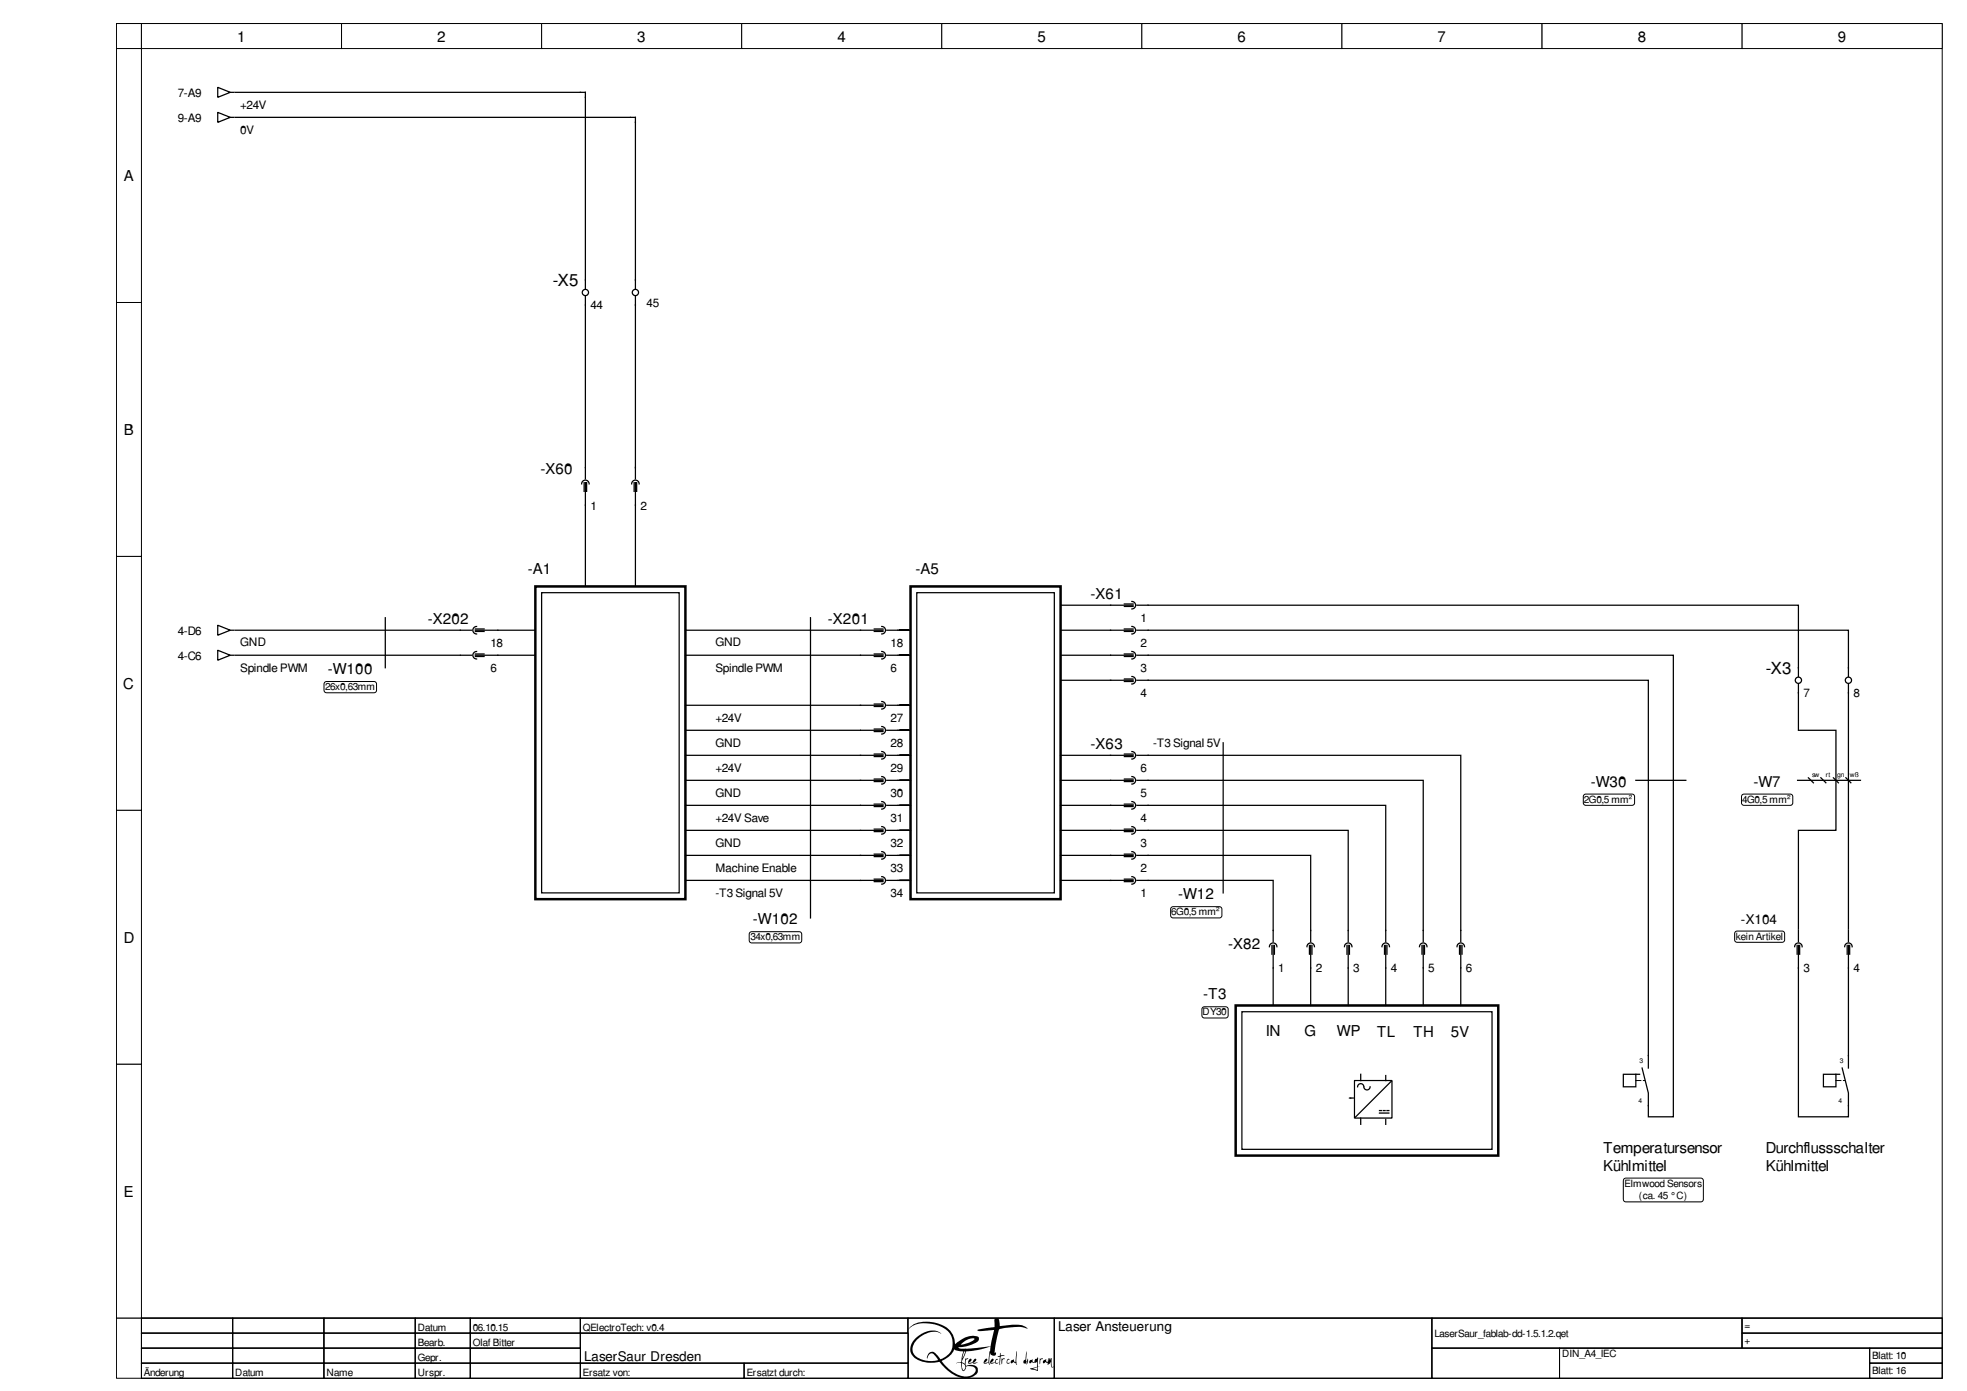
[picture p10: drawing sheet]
<svg xmlns="http://www.w3.org/2000/svg" width="420mm" height="297mm" viewBox="0 0 420 297" stroke-linecap="round" stroke-linejoin="round" font-family="sans-serif">
<path d="M24.9 5h390v276.5h-390z" fill="none" stroke="#000" stroke-width=".21"/>
<g fill="#fff" stroke="#000" stroke-width=".21">
<path d="M24.9 5h5.3v5.4h-5.3z"/>
<path d="M30.2 5h42.8v5.4h-42.8z"/>
<path d="M73 5h42.7v5.4h-42.7z"/>
<path d="M115.7 5h42.7v5.4h-42.7z"/>
<path d="M158.4 5h42.8v5.4h-42.8z"/>
<path d="M201.2 5h42.7v5.4h-42.7z"/>
<path d="M243.9 5h42.7v5.4h-42.7z"/>
<path d="M286.6 5h42.8v5.4h-42.8z"/>
<path d="M329.4 5h42.7v5.4h-42.7z"/>
<path d="M372.1 5h42.8v5.4h-42.8z"/>
<path d="M24.9 10.4h5.3v54.2h-5.3z"/>
<path d="M24.9 64.6h5.3v54.2h-5.3z"/>
<path d="M24.9 118.8h5.3v54.2h-5.3z"/>
<path d="M24.9 173h5.3v54.3h-5.3z"/>
<path d="M24.9 227.3h5.3v54.2h-5.3z"/>
<path d="M24.9 281.5h390v12.8h-390z"/>
<path d="M30.2 281.5h19.5v3.2h-19.5z"/>
</g>
<path d="M30.2 281.5h19.5v3.2h-19.5z" fill="none" stroke="#000" stroke-width=".21"/>
<path d="M49.7 281.5h19.5v3.2h-19.5z" fill="#fff" stroke="#000" stroke-width=".21"/>
<path d="M49.7 281.5h19.5v3.2h-19.5z" fill="none" stroke="#000" stroke-width=".21"/>
<path d="M69.2 281.5h19.5v3.2h-19.5z" fill="#fff" stroke="#000" stroke-width=".21"/>
<path d="M69.2 281.5h19.5v3.2h-19.5z" fill="none" stroke="#000" stroke-width=".21"/>
<path d="M88.7 281.5h11.8v3.2h-11.8z" fill="#fff" stroke="#000" stroke-width=".21"/>
<path d="M88.7 281.5h11.8v3.2h-11.8z" fill="none" stroke="#000" stroke-width=".21"/>
<path d="M100.5 281.5h23.5v3.2h-23.5z" fill="#fff" stroke="#000" stroke-width=".21"/>
<path d="M100.5 281.5h23.5v3.2h-23.5z" fill="none" stroke="#000" stroke-width=".21"/>
<path d="M124 281.5h70v3.2h-70z" fill="#fff" stroke="#000" stroke-width=".21"/>
<path d="M124 281.5h70v3.2h-70z" fill="none" stroke="#000" stroke-width=".21"/>
<path d="M194 281.5h31.2v12.8h-31.2z" fill="#fff" stroke="#000" stroke-width=".21"/>
<g fill="#000">
<path d="M207 290.3l.4-.2a.61 .61 0 0 1-.5 .9 .87 .87 0 0 0 1.2-.7l.4-.1a.76 .76 0 0 1-.6 .8l.9-.1-.7 .3-.4-.2-.8 .2-.1-.3zM211.8 290.3l.4-.1a.73 .73 0 0 1-.6 .8l.9-.1 .1-.4a.38 .38 0 0 1 .5-.3v.2h-.2l-.2 .2v.4h.6a.57 .57 0 0 1-.9 0l-.1 .1a.53 .53 0 0 1-.8-.1zM213.6 288.9l.2 .5 .5-.1 .3 .3h-.7a1.89 1.89 0 0 0-.3 1.7l-.1 .2 .1-1.8h-.5l.5-.2zM214 290l.1 .2 .3-.1 .2 .1a.69 .69 0 0 0-.5 1l-.1 .1zM215.2 290.3l.2-.1 .2 .1a.42 .42 0 0 0-.4 .3 .42 .42 0 0 0 .1 .4l.5-.1a.44 .44 0 0 1-.6 .3 .44 .44 0 0 1-.1-.7zM217.2 288.6l-.1 1.9 .1 .9-.7-.6-.4 .3-.2-.2v-.3l.6-.4 .1 .4 .3 .3zM219.3 288.6l-.1 2.1 .4-.6v.9l-.1 .2-.1-.6-.1 .8-.4-.3a.41 .41 0 0 1-.3-.4 .41 .41 0 0 1 .4-.4zM222.2 290v.2l.3-.1 .3 .1-.5 .2-.2 .9zM223 290.4l.4-.2 .1 .5 .3 .2 .1-.8 .1 .7 .2-.8 .1 .5 .3-.5 .1 1.7 .1 .2 .3-.1-.5 .2-.2-1.2-.2 .4-.1-.1-.2 .3-.1-.3-.5-.3-.5 .3v-.5z"/>
<path d="M207 290.3l-.2 .8 .3 .1 .6-.2a.83 .83 0 0 0 1.2-.1l-.8 .1-.1-.1a.53 .53 0 0 0 .4-.8l-.3 .2a.88 .88 0 0 1-1.2 .7l.6-.6-.1-.3zM207 290.3l.2-.1h.3l-.1 .4-.5 .3 .2 .1 .6-.1 .5-.7h.3a.62 .62 0 0 1-.5 .7l.1 .1 .7-.1-.7 .3-.3-.2-.9 .2-.1-.3z"/>
<path d="M211.8 290.3l-.3 .7a.87 .87 0 0 0 1 0l.4 .2 .4-.2h-.6v-.4l.2-.2h.3l-.1-.2a.46 .46 0 0 0-.6 .5v.2l-.9 .1a.66 .66 0 0 0 .5-.9zM211.9 290.2h.3a.76 .76 0 0 1-.6 .8h.2a.65 .65 0 0 0 .9-.6l.3-.2 .2 .1-.3 .1-.2 .6h.6a.49 .49 0 0 1-.8 0l-.2 .1a.53 .53 0 0 1-.8-.1z"/>
<path d="M194.5 283.3l-.5 .7 .8-.8 1.4-.5 1.4-.1 1.4 .1a6.3 6.3 0 0 1 3.7 1.8l.3 .4a3.5 3.5 0 0 1-1.2 4.9l-.9 .5-1.1-1.3a1.08 1.08 0 0 0-1.3-.1 1.08 1.08 0 0 0-.4 1.2 .92 .92 0 0 1 .7-1 .92 .92 0 0 1 1.1 .6l.5 .7a5.1 5.1 0 0 1-5.2-1.2l-.3-.9 .2-1a4.1 4.1 0 0 1 1.9-2.1l1.1-.5 1-.3h.9l1.1 .4-1.2-.6a4.9 4.9 0 0 0-4 1.3 2.72 2.72 0 0 0-.2 4.7 6 6 0 0 0 3.1 .8l1.9-.2 1.6 1.8a5 5 0 0 0 5.2 1.5l.8-.4 .5-.5a1.19 1.19 0 0 0-.1-1.3 1.19 1.19 0 0 0-1.3-.4l-1 .2-.1-1.1 .2-.3 .3-.1-.1-.2-.4 .2-.1-.1-.1 1.1-.6-.3 .9-2.3 2.8-.4 2.4-.7-.5 3.4-.8 .1 .5-.4 .1-.3-.1-.2-.5 .3-.2 .5v.2l.4 .1 .6-.2 .3 .4h.1l-.2-.7 .2-1.8 .2 .4 .6 .2a.4 .4 0 0 0 .5-.4l-.1-.3-.2 .1v-.7l.9-4.3 1.3-.3 2.9-.3 1.9 .4a1.04 1.04 0 0 0-1-.6l-2.2-.2-2.7 .3-.3-1.6a.53 .53 0 0 0-.7 0 .53 .53 0 0 0-.2 .6v1.2l-3.7 .6 .7 .3 2.9-.3-.7 3.5-5.6 .5a1.33 1.33 0 0 1-1.3-.3l1.4-.1 2.1-.7 .8-.6 .1-.7-.8-.3-1.7 .1-1.5 .8-1.1 .9-.2-1.2a5.5 5.5 0 0 0-5.3-3.6h-1.3l-1.3 .2zM194.5 283.3a6.6 6.6 0 0 1 6.2-.5l1.1 .5a4.5 4.5 0 0 1 2.2 3.8l.2-.2a4.8 4.8 0 0 1 4.7-1.4l.2 .1a1.01 1.01 0 0 1-.9 1.2 7.9 7.9 0 0 1-3.2 .9h-.3l.5 .3h1.4l5-.5 .7-3.5-2.9 .3-.7-.3 3.8-.6-.1-1.6 .2-.3h.5l.3 .2 .2 1.5 2.7-.3a4 4 0 0 1 3.1 .7l.1 .1-1.4-.3h-.8l-3.7 .4a4.9 4.9 0 0 0-.8 2.6l-.3 2.3v.3l.2-.2v.3l-.2 .4a.66 .66 0 0 1-1-.6l-.1 .5a2.81 2.81 0 0 0 .1 2h-.2l-.2-.4-.6 .2-.4-.1v-.2l.2-.5 .5-.3 .1 .2-.1 .3-.5 .4 .8-.1 .5-3.4-2.4 .7-2.8 .4-.9 2.2 .6 .4 .1-1.1 .1 .1 .5-.1v.1l-.5 .3-.1 .8 .2 .4a2.39 2.39 0 0 1 1.9-.1l.5 .5 .1 .5-.1 .6-.5 .5-1.3 .5h-1.9a10.2 10.2 0 0 1-4.4-3.4l-.4 .1a6.8 6.8 0 0 1-3.9-.3l-1-.6-.5-.6-.4-.6-.1-.8a5 5 0 0 1 4-3.8h1.5l1.2 .6a3.3 3.3 0 0 0-3.8 .2 3.6 3.6 0 0 0-2.3 3.8 3.3 3.3 0 0 0 2.3 1.7l1.7 .2 1.4-.3-.8-1-.5-.4-.7 .3-.3 .8-.1-.1a1.2 1.2 0 0 1 1.3-1.3l.8 .6 .8 .9h.2l1-.6 .8-.7 .5-.9 .1-.9a4 4 0 0 0-3.4-4.2l-1.1-.2a5.2 5.2 0 0 0-5 1.2zM205.3 287.1l1.4-1.1 1-.2 .5 .1a4.8 4.8 0 0 1-2.9 1.2zM205.3 287.1h.4l1.3-.4 1.2-.8-.5-.1-1 .2zM201.1 290.6a5.3 5.3 0 0 0 2.7-2.3v-.1a2.42 2.42 0 0 0 1.8 .4h.2l-.5 2.3h-.8l-.3 .3 .6-.2h.5a1.65 1.65 0 0 0 .5 1.8l.3-.3 .2-.4a.98 .98 0 0 1 1.4-.3 .9 .9 0 0 1 .7 .8 .9 .9 0 0 1-.6 .9l-.4 .3a5.4 5.4 0 0 1-5.5-2.2zM201.1 290.6a8.4 8.4 0 0 0 3.8 3.1 2.57 2.57 0 0 0 3.5-1 1.39 1.39 0 0 0-1.9-.9l-.4 .7-.4 .3-.3-.5-.1-1.3h-.5l-.6 .2a1.05 1.05 0 0 1 1.1-.3l.5-2.3-1.2-.1-.8-.3a4 4 0 0 1-2.4 2.3zM206 288.6h.2l-.1 .2-.5 1.3zM206 288.6l-.4 1.5 .5-1.3 .1-.2zM205.5 291.1l.6 .4 .1 .5a.39 .39 0 0 1-.1 .4 .39 .39 0 0 1-.5 .1zM205.5 291.1a1.36 1.36 0 0 0 .4 1.5l.3-.7a.84 .84 0 0 0-.7-.8z"/>
<path d="M194.5 283.3l-.5 .6 .1-.1a5.9 5.9 0 0 1 5.6-1 4.2 4.2 0 0 1 3.8 4.3 3.4 3.4 0 0 1-2.7 3.1l-1-1.2a1.06 1.06 0 0 0-1.3-.1 1.06 1.06 0 0 0-.4 1.2 .92 .92 0 0 1 .7-1 .92 .92 0 0 1 1.1 .6 .69 .69 0 0 1 .4 .8 5.3 5.3 0 0 1-5.1-1.3 2.77 2.77 0 0 1 1.2-3.6 4 4 0 0 1 4.7-.8 3.4 3.4 0 0 0-4.4 .1 3.5 3.5 0 0 0-2 4.2 5 5 0 0 0 4.9 1.9l1.1-.2a7.9 7.9 0 0 0 5.7 3.5 2.66 2.66 0 0 0 2.5-1.4 1.2 1.2 0 0 0-1.5-1.4l-1 .2-.1-.2v-1l.5-.3v-.1h-.6l-.1 1.1-.6-.3 .9-2.3 2.8-.4 2.4-.7-.1 1a1.4 1.4 0 0 0-.3 1.3l-.1 1.1-.8 .1 .5-.4 .1-.3-.2-.2-.4 .3-.2 .7 .4 .1 .6-.2 .2 .4h.2a3.5 3.5 0 0 1 0-2.5 .65 .65 0 0 0 .5 .6 .65 .65 0 0 0 .8-.4v-.3l-.3 .2v-.2v-.9l.9-4a10.9 10.9 0 0 1 6.1-.2 3.7 3.7 0 0 0-3.2-.8l-2.7 .3-.2-1.3a.52 .52 0 0 0-.6-.4 .52 .52 0 0 0-.4 .7v1.2l-3.7 .6 .7 .3 2.9-.3-.7 3.5a24.3 24.3 0 0 1-6.6 .5l-.3-.3h.3a7.1 7.1 0 0 0 4-1.4l.1-.5-.2-.3a5 5 0 0 0-4.9 1.6 4.6 4.6 0 0 0-3.8-4.5 6.4 6.4 0 0 0-5.7 .7zM205.4 287a2.7 2.7 0 0 1 2.8-1.1 4.8 4.8 0 0 1-3 1.2zM201.1 290.6a4.9 4.9 0 0 0 2.7-2.4l.8 .3 1.2 .1-.5 2.3h-.8l-.3 .3 .6-.2h.5a1.66 1.66 0 0 0 .5 1.8l.3-.3 .3-.7a1.77 1.77 0 0 1 2 .6 1.9 1.9 0 0 1-2.4 1.5 7.7 7.7 0 0 1-4.9-3.3zM205.9 288.7l.3-.1-.6 1.5zM205.5 291.1a.77 .77 0 0 1 .7 .7 .77 .77 0 0 1-.5 .8l-.2-.6z"/>
<path d="M213.6 288.9v.6l-.5 .2h.5l-.1 1.5 .1 .3 .2-1.8 .8-.1-.3-.3-.6 .1zM213.6 288.9l.1 .5 .6-.1 .3 .3a.59 .59 0 0 0-.9 .3l-.1 1.6v-1.8h-.5l.5-.2z"/>
<path d="M214 290v1.3l.1-.9 .5-.3h-.2l-.3 .1zM214 290l.1 .2 .3-.1h.2a.72 .72 0 0 0-.5 1l-.1 .2z"/>
<path d="M215.1 290.3l-.1 .7 .5 .2 .3-.3-.5 .1-.2-.1 .2-.5h.3v-.2zM215.2 290.3l.4-.1v.2h-.3l-.2 .5 .2 .1 .5-.1-.3 .3-.5-.2z"/>
<path d="M217.2 288.6l-.3 2.3a.44 .44 0 0 1-.4-.7l-.1 .2a.36 .36 0 0 0-.5 .3 .36 .36 0 0 0 .3 .4l.3-.3 .4 .3 .2 .3h.2l-.2-.4 .1-.1-.1-.2zM217.2 288.6l-.1 2.1 .1 .2-.1 .1 .2 .4-.8-.6-.3 .3a.38 .38 0 0 1-.3-.5 .38 .38 0 0 1 .5-.2l.1-.2 .1 .6 .3 .1z"/>
<path d="M219.3 288.6l-.2 1.2a.55 .55 0 0 1-.5 .8v.5h.4l.3 .3 .1-.8 .1 .6 .1-1.1-.4 .6zM219.3 288.6l-.1 2.1 .4-.6v.8l-.1 .3-.1-.6-.1 .8-.2-.2a.45 .45 0 0 1-.5-.5 .45 .45 0 0 1 .4-.4z"/>
<path d="M220 290.5l-.2 .4 .2 .2 .4-.3 .4 .2 .7-.2v1.1l-1.4 .3v.1l1.6 .5v-.9l.5-.2-.5 .1v-1.9h-.1l-.1 .3h-.4l-.1 .7-.4-.1-.1-.6zM220 290.5l.5-.3 .1 .6 .3 .1a.63 .63 0 0 1 .6-.7l.2-.3v1.9l.5-.1-.5 .2v.9l-1.7-.5 1.5-.4v-1.1l-.7 .2-.4-.2-.4 .3-.2-.2zM220.6 292.3l.9-.3v.5zM220.6 292.3l.9 .2v-.5z"/>
<path d="M220.1 290.4l-.2 .2v.5l.5-.3 .4 .2 .7-.2v1.1l-1.5 .4 1.7 .5v-.9l.4-.2-.4 .1v-1.9l-.2 .3a.64 .64 0 0 0-.6 .7l-.3-.1-.1-.6zM220.6 292.3l.9-.3v.5z"/>
<path d="M222.2 290l-.1 1.3 .2-.9 .5-.2-.3-.1-.3 .1zM222.2 290v.2l.3-.1 .3 .1-.5 .2-.2 .9z"/>
<path d="M223 290.4l-.2 .5 .1 .2 .5-.3 .4 .3v.4l.3-.4 .1 .1 .2-.4 .2 1.2 .5-.2-.3 .1-.1-.2-.1-1.7-.3 .5-.1-.5-.2 .8-.1-.8-.1 .9a.49 .49 0 0 1-.4-.7zM223 290.4l.4-.2 .1 .6 .3 .1 .1-.9 .1 .8 .2-.8 .1 .5 .3-.5 .1 1.7 .1 .2 .3-.1-.5 .2-.2-1.2-.2 .4-.1-.1-.3 .4v-.4l-.4-.3-.5 .3-.1-.2z"/>
</g>
<path d="M194 281.5h31.2v12.8h-31.2z" fill="none" stroke="#000" stroke-width=".21"/>
<path d="M225.2 281.5h80.7v12.8h-80.7z" fill="#fff" stroke="#000" stroke-width=".21"/>
<path d="M225.2 281.5h80.7v12.8h-80.7z" fill="none" stroke="#000" stroke-width=".21"/>
<path d="M305.9 281.5h66.2v6.4h-66.2z" fill="#fff" stroke="#000" stroke-width=".21"/>
<path d="M305.9 281.5h66.2v6.4h-66.2z" fill="none" stroke="#000" stroke-width=".21"/>
<path d="M372.1 281.5h42.8v3.2h-42.8z" fill="#fff" stroke="#000" stroke-width=".21"/>
<path d="M372.1 281.5h42.8v3.2h-42.8z" fill="none" stroke="#000" stroke-width=".21"/>
<path d="M30.2 284.7h19.5v3.2h-19.5z" fill="#fff" stroke="#000" stroke-width=".21"/>
<path d="M30.2 284.7h19.5v3.2h-19.5z" fill="none" stroke="#000" stroke-width=".21"/>
<path d="M49.7 284.7h19.5v3.2h-19.5z" fill="#fff" stroke="#000" stroke-width=".21"/>
<path d="M49.7 284.7h19.5v3.2h-19.5z" fill="none" stroke="#000" stroke-width=".21"/>
<path d="M69.2 284.7h19.5v3.2h-19.5z" fill="#fff" stroke="#000" stroke-width=".21"/>
<path d="M69.2 284.7h19.5v3.2h-19.5z" fill="none" stroke="#000" stroke-width=".21"/>
<path d="M88.7 284.7h11.8v3.2h-11.8z" fill="#fff" stroke="#000" stroke-width=".21"/>
<path d="M88.7 284.7h11.8v3.2h-11.8z" fill="none" stroke="#000" stroke-width=".21"/>
<path d="M100.5 284.7h23.5v3.2h-23.5z" fill="#fff" stroke="#000" stroke-width=".21"/>
<path d="M100.5 284.7h23.5v3.2h-23.5z" fill="none" stroke="#000" stroke-width=".21"/>
<path d="M124 284.7h70v6.4h-70z" fill="#fff" stroke="#000" stroke-width=".21"/>
<path d="M124 284.7h70v6.4h-70z" fill="none" stroke="#000" stroke-width=".21"/>
<path d="M372.1 284.7h42.8v3.2h-42.8z" fill="#fff" stroke="#000" stroke-width=".21"/>
<path d="M372.1 284.7h42.8v3.2h-42.8z" fill="none" stroke="#000" stroke-width=".21"/>
<path d="M30.2 287.9h19.5v3.2h-19.5z" fill="#fff" stroke="#000" stroke-width=".21"/>
<path d="M30.2 287.9h19.5v3.2h-19.5z" fill="none" stroke="#000" stroke-width=".21"/>
<path d="M49.7 287.9h19.5v3.2h-19.5z" fill="#fff" stroke="#000" stroke-width=".21"/>
<path d="M49.7 287.9h19.5v3.2h-19.5z" fill="none" stroke="#000" stroke-width=".21"/>
<path d="M69.2 287.9h19.5v3.2h-19.5z" fill="#fff" stroke="#000" stroke-width=".21"/>
<path d="M69.2 287.9h19.5v3.2h-19.5z" fill="none" stroke="#000" stroke-width=".21"/>
<path d="M88.7 287.9h11.8v3.2h-11.8z" fill="#fff" stroke="#000" stroke-width=".21"/>
<path d="M88.7 287.9h11.8v3.2h-11.8z" fill="none" stroke="#000" stroke-width=".21"/>
<path d="M100.5 287.9h23.5v3.2h-23.5z" fill="#fff" stroke="#000" stroke-width=".21"/>
<path d="M100.5 287.9h23.5v3.2h-23.5z" fill="none" stroke="#000" stroke-width=".21"/>
<path d="M305.9 287.9h27.2v6.4h-27.2z" fill="#fff" stroke="#000" stroke-width=".21"/>
<path d="M305.9 287.9h27.2v6.4h-27.2z" fill="none" stroke="#000" stroke-width=".21"/>
<path d="M333.1 287.9h66.3v6.4h-66.3z" fill="#fff" stroke="#000" stroke-width=".21"/>
<path d="M333.1 287.9h66.3v6.4h-66.3z" fill="none" stroke="#000" stroke-width=".21"/>
<path d="M399.4 287.9h15.5v3.2h-15.5z" fill="#fff" stroke="#000" stroke-width=".21"/>
<path d="M399.4 287.9h15.5v3.2h-15.5z" fill="none" stroke="#000" stroke-width=".21"/>
<path d="M30.2 291.1h19.5v3.2h-19.5z" fill="#fff" stroke="#000" stroke-width=".21"/>
<path d="M30.2 291.1h19.5v3.2h-19.5z" fill="none" stroke="#000" stroke-width=".21"/>
<path d="M49.7 291.1h19.5v3.2h-19.5z" fill="#fff" stroke="#000" stroke-width=".21"/>
<path d="M49.7 291.1h19.5v3.2h-19.5z" fill="none" stroke="#000" stroke-width=".21"/>
<path d="M69.2 291.1h19.5v3.2h-19.5z" fill="#fff" stroke="#000" stroke-width=".21"/>
<path d="M69.2 291.1h19.5v3.2h-19.5z" fill="none" stroke="#000" stroke-width=".21"/>
<path d="M88.7 291.1h11.8v3.2h-11.8z" fill="#fff" stroke="#000" stroke-width=".21"/>
<path d="M88.7 291.1h11.8v3.2h-11.8z" fill="none" stroke="#000" stroke-width=".21"/>
<path d="M100.5 291.1h23.5v3.2h-23.5z" fill="#fff" stroke="#000" stroke-width=".21"/>
<path d="M100.5 291.1h23.5v3.2h-23.5z" fill="none" stroke="#000" stroke-width=".21"/>
<path d="M124 291.1h35v3.2h-35z" fill="#fff" stroke="#000" stroke-width=".21"/>
<path d="M124 291.1h35v3.2h-35z" fill="none" stroke="#000" stroke-width=".21"/>
<path d="M159 291.1h35v3.2h-35z" fill="#fff" stroke="#000" stroke-width=".21"/>
<path d="M159 291.1h35v3.2h-35z" fill="none" stroke="#000" stroke-width=".21"/>
<path d="M399.4 291.1h15.5v3.2h-15.5z" fill="#fff" stroke="#000" stroke-width=".21"/>
<path d="M69.3 145.8l.4-.3h10.2l.5 .3v1.6v.3l-.5 .2h-10.2h-.2l-.3-.5zM338.3 169.8l.4-.2h9.9l.5 .2 .1 1.6-.1 .3-.5 .3h-9.9l-.4-.3-.1-.3zM372.1 169.8l.4-.2h9.9l.5 .2v1.6v.3l-.5 .3h-9.9l-.4-.3-.1-.3zM160.1 199.2l.5-.2h10.1l.5 .2 .1 1.6-.1 .3-.5 .3h-10.1l-.3-.1-.3-.5zM250.1 193.9l.5-.3h9.9l.4 .3 .1 1.6-.1 .3-.4 .2h-9.9l-.5-.2v-.3zM370.6 199.1l.5-.3h9.6l.4 .3 .1 1.6-.1 .3-.4 .2h-9.6l-.5-.2-.1-.3zM257 215.1h5.1l.2 .4v1.6l-.5 .3-4.8-.1-.3-.4v-1.4zM346.8 251.8l.5-.2h16l.5 .2v.3v4v.3l-.5 .3h-16l-.3-.1-.3-.5zM399.4 291.1h15.5v3.2h-15.5z" fill="none" stroke="#000" stroke-width=".21"/>
<g fill="none" stroke="#000" stroke-width=".27">
<path d="M46.5 18.7l2.7 1-2.7 1.1zM49.2 19.7h.8M50.2 19.7h74.8v42M46.5 24l2.7 1.1-2.7 1zM49.2 25.1h.8M50.2 25.1h85.5v36.6M125 63.3v39M135.7 63.3v39M124.2 103.3a.8 .8 0 0 1 .8-.8 .8 .8 0 0 1 .8 .8M124.8 103.1v1.8M125 103.1v22.1M125.3 103.1v1.8"/>
<path d="M134.9 103.3a.8 .8 0 0 1 .8-.8 .8 .8 0 0 1 .8 .8M135.5 103.1v1.8M135.7 103.1v22.1M136 103.1v1.8M46.5 138.9l2.7 1-2.7 1.1zM46.5 133.5l2.7 1.1-2.7 1zM49.2 134.6h.8M49.2 139.9h.8M82.3 131.9v10.7M100.7 139.9h-50.5M100.7 134.6h-50.5M101.5 134.3h1.9"/>
<path d="M101.5 134.8h1.9M101.5 139.7h1.9M101.8 139.1a.8 .8 0 0 0-.8 .8 .8 .8 0 0 0 .8 .8M101.8 133.8a.8 .8 0 0 0-.8 .8 .8 .8 0 0 0 .8 .8M114.4 139.9h-12.9M114.4 134.6h-12.9M115.7 126.6h29.4v64.1h-29.4zM146.4 134.6h42.2M146.4 139.9h42.2M173.1 131.9v64.1M186.7 134.3h1.9M186.7 134.8h1.9"/>
<path d="M186.7 139.7h1.9M188.3 133.8a.8 .8 0 0 1 .8 .8 .8 .8 0 0 1-.8 .8M188.3 139.1a.8 .8 0 0 1 .8 .8 .8 .8 0 0 1-.8 .8M194.5 134.6h-5.1M194.5 139.9h-5.1M195.8 126.6h29.4v64.1h-29.4zM226.5 129.2h15.5M226.5 134.6h15.5M226.5 139.9h15.5M240.2 134.3h1.8M240.2 134.8h1.8M240.2 129h1.8"/>
<path d="M240.2 129.5h1.8M240.2 139.7h1.8M241.8 133.8a.8 .8 0 0 1 .8 .8 .8 .8 0 0 1-.8 .8M241.8 128.4a.8 .8 0 0 1 .8 .8 .8 .8 0 0 1-.8 .8M241.8 139.1a.8 .8 0 0 1 .8 .8 .8 .8 0 0 1-.8 .8M242.8 134.6h152v9.9M242.8 129.2h141.3v15.3M242.8 139.9h114.6v98.6h-5.3v-5.1l-1.3-5.3M101.5 140.2h1.9M146.4 150.6h42.2M146.4 155.9h42.2M186.7 140.2h1.9"/>
<path d="M186.7 150.3h1.9M186.7 150.9h1.9M186.7 155.7h1.9M186.7 156.2h1.9M188.3 149.8a.8 .8 0 0 1 .8 .8 .8 .8 0 0 1-.8 .8M188.3 155.1a.8 .8 0 0 1 .8 .8 .8 .8 0 0 1-.8 .9M194.5 150.6h-5.1M194.5 155.9h-5.1M226.5 145.3h15.5M240.2 140.2h1.8M240.2 145h1.8M240.2 145.5h1.8"/>
<path d="M241.8 144.5a.8 .8 0 0 1 .8 .8 .8 .8 0 0 1-.8 .8M242.8 145.3h109.3v82.8M261.3 158.6v32.1M384.1 146.1v9.8h8.1v21.4h-8.1v21.1M394.8 146.1v52.3M146.4 161.3h42.2M146.4 166.6h42.2M146.4 172h42.2M146.4 177.3h42.2M186.7 161h1.9M186.7 161.6h1.9M186.7 166.4h1.9"/>
<path d="M186.7 166.9h1.9M186.7 177.1h1.9M186.7 177.6h1.9M186.7 171.7h1.9M186.7 172.2h1.9M188.3 160.5a.8 .8 0 0 1 .8 .8 .8 .8 0 0 1-.8 .8M188.3 165.8a.8 .8 0 0 1 .8 .8 .8 .8 0 0 1-.8 .8M188.3 171.2a.8 .8 0 0 1 .8 .8 .8 .8 0 0 1-.8 .8M188.3 176.5a.8 .8 0 0 1 .8 .8 .8 .8 0 0 1-.8 .8M194.5 161.3h-5.1M194.5 166.6h-5.1M194.5 172h-5.1"/>
<path d="M194.5 177.3h-5.1M226.5 177.3h15.5M226.5 172h15.5M226.5 166.6h15.5M226.5 161.3h15.5M240.2 161h1.8M240.2 161.6h1.8M240.2 166.4h1.8M240.2 166.9h1.8M240.2 177.1h1.8M240.2 177.6h1.8M240.2 171.7h1.8"/>
<path d="M240.2 172.2h1.8M241.8 160.5a.8 .8 0 0 1 .8 .8 .8 .8 0 0 1-.8 .8M241.8 165.8a.8 .8 0 0 1 .8 .8 .8 .8 0 0 1-.8 .8M241.8 176.5a.8 .8 0 0 1 .8 .8 .8 .8 0 0 1-.8 .8M241.8 171.2a.8 .8 0 0 1 .8 .8 .8 .8 0 0 1-.8 .8M242.8 177.3h45.2v23.8M242.8 172h53.2v29.1M242.8 166.6h61.2v34.5M242.8 161.3h69.2v39.8M349.4 166.6h10.7M384 166.6h13.4M386.3 166.1l1.1 1.1"/>
<path d="M388.9 166.1l1.1 1.1M391.6 166.1l1.1 1.1M394.3 166.1l1.1 1.1M146.4 182.7h42.2M146.4 188h42.2M186.7 187.7h1.9M186.7 188.3h1.9M186.7 182.4h1.9M186.7 182.9h1.9M188.3 181.9a.8 .8 0 0 1 .8 .8 .8 .8 0 0 1-.8 .8M188.3 187.2a.8 .8 0 0 1 .8 .8 .8 .8 0 0 1-.8 .8M194.5 182.7h-5.1"/>
<path d="M194.5 188h-5.1M226.5 182.7h15.5M226.5 188h15.5M240.2 187.7h1.8M240.2 188.3h1.8M240.2 182.4h1.8M240.2 182.9h1.8M241.8 187.2a.8 .8 0 0 1 .8 .8 .8 .8 0 0 1-.8 .8M241.8 181.9a.8 .8 0 0 1 .8 .8 .8 .8 0 0 1-.8 .8M242.8 188h29.2v13.1M242.8 182.7h37.2v18.4M384.1 198.7v2.4"/>
<path d="M394.8 198.7v2.4M265.3 216.1h53.4v29.3h-53.4zM271.2 202.2a.8 .8 0 0 1 .8-.8 .8 .8 0 0 1 .8 .8M271.7 201.9v1.9M272 201.9v12.8M272.2 201.9v1.9M279.2 202.2a.8 .8 0 0 1 .8-.8 .8 .8 0 0 1 .8 .8M279.7 201.9v1.9M280 201.9v12.8M280.2 201.9v1.9M287.2 202.2a.8 .8 0 0 1 .8-.8 .8 .8 0 0 1 .8 .8M287.7 201.9v1.9"/>
<path d="M288 201.9v12.8M288.2 201.9v1.9M295.2 202.2a.8 .8 0 0 1 .8-.8 .8 .8 0 0 1 .8 .8M295.7 201.9v1.9M296 201.9v12.8M296.3 201.9v1.9M303.2 202.2a.8 .8 0 0 1 .8-.8 .8 .8 0 0 1 .8 .8M303.7 201.9v1.9M304 201.9v12.8M304.3 201.9v1.9M311.2 202.2a.8 .8 0 0 1 .8-.8 .8 .8 0 0 1 .8 .8M311.8 201.9v1.9"/>
<path d="M312 201.9v12.8M312.3 201.9v1.9M383.9 201.9v1.9M384.1 201.4a.8 .8 0 0 0-.8 .8M384.1 201.9v36.6h10.7v-5.1l-1.3-5.3M384.2 201.4a.8 .8 0 0 1 .7 .8M384.4 201.9v1.9M394.6 201.9v1.9M394.7 201.4a.8 .8 0 0 0-.7 .8M394.8 201.9v26.2M394.9 201.4a.8 .8 0 0 1 .7 .8M395.1 201.9v1.9"/>
<path d="M288.2 234.5h.9M289.3 230.7h8v8.1h-8zM290.7 229.4v1.3M290.7 238.8v1.3M291.3 232a.67 .67 0 0 0-.7-.6 .67 .67 0 0 0-.6 .7M292.7 232.1a.67 .67 0 0 1-.7 .6 .67 .67 0 0 1-.7-.6M294.7 237.2h.4M294.7 237.7h2M295.5 237.2h.4M296 229.7v1M296 239v1.1M296.3 237.2h.4"/>
<path d="M297.2 230.9l-7.7 7.7M346.7 229.4h2.7v2.7h-2.7zM349.4 229.4h.8M389.5 229.4h2.7v2.7h-2.7zM392.2 229.4h.8"/>
<circle cx="125" cy="62.5" r=".67"/>
<circle cx="135.7" cy="62.5" r=".67"/>
<circle cx="384.1" cy="145.3" r=".67"/>
<circle cx="394.8" cy="145.3" r=".67"/>
</g>
<path d="M114.4 125.2h32v66.8h-32zM194.5 125.2h32v66.8h-32zM263.9 214.7h56.1v32.1h-56.1z" fill="none" stroke="#000" stroke-width=".53"/>
<path d="M349.4 230.7h1.9M392.2 230.7h1.8" fill="none" stroke="#000" stroke-width=".21" stroke-dasharray="1.1 .5"/>
<g font-size="3.6">
<text x="118.1" y="61.1">-X5</text>
<text x="377.2" y="143.9">-X3</text>
</g>
<g font-size="3.2">
<text x="50.6" y="9">1</text>
<text x="93.4" y="9">2</text>
<text x="136.1" y="9">3</text>
<text x="178.9" y="9">4</text>
<text x="221.6" y="9">5</text>
<text x="264.3" y="9">6</text>
<text x="307.1" y="9">7</text>
<text x="349.8" y="9">8</text>
<text x="392.6" y="9">9</text>
<text x="26.5" y="38.7">A</text>
<text x="26.5" y="92.9">B</text>
<text x="115.4" y="101.2">-X60</text>
<text x="112.8" y="122.6">-A1</text>
<text x="195.6" y="122.6">-A5</text>
<text x="233" y="127.9">-X61</text>
<text x="91.4" y="133.2">-X202</text>
<text x="176.9" y="133.2">-X201</text>
<text x="70" y="143.9">-W100</text>
<text x="26.3" y="147.2">C</text>
<text x="233" y="160">-X63</text>
<text x="339.8" y="168">-W30</text>
<text x="374.5" y="168">-W7</text>
<text x="160.8" y="197.4">-W102</text>
<text x="251.7" y="192">-W12</text>
<text x="26.5" y="201.4">D</text>
<text x="262.3" y="202.7">-X82</text>
<text x="257" y="213.4">-T3</text>
<text x="270.4" y="221.1">IN</text>
<text x="278.6" y="221.1">G</text>
<text x="285.6" y="221.1">WP</text>
<text x="294.1" y="221.4">TL</text>
<text x="301.9" y="221.4">TH</text>
<text x="309.9" y="221.4">5V</text>
<text x="342.5" y="246.2">Temperatursensor</text>
<text x="342.5" y="250">Kühlmittel</text>
<text x="377.2" y="246.2">Durchfussschalter</text>
<text x="377.2" y="250">Kühlmittel</text>
<text x="385.2" y="246.2">l</text>
<text x="26.5" y="255.6">E</text>
</g>
<g font-size="2.9">
<text x="371.9" y="197.2">-X104</text>
<text x="226" y="284.2">Laser Ansteuerung</text>
<text x="124.8" y="290.6">LaserSaur Dresden</text>
</g>
<g font-size="2.5">
<text x="38" y="20.7">7-A9</text>
<text x="51.3" y="23.2">+24V</text>
<text x="38" y="26">9-A9</text>
<text x="51.3" y="28.5">0V</text>
<text x="138.1" y="65.5">45</text>
<text x="126.1" y="66.1">44</text>
<text x="126.1" y="108.8">1</text>
<text x="136.8" y="108.8">2</text>
<text x="38" y="135.5">4-D6</text>
<text x="243.6" y="132.8">1</text>
<text x="38" y="140.9">4-C6</text>
<text x="51.3" y="143.4">Spindle PWM</text>
<text x="51.3" y="138.1">GND</text>
<text x="104.7" y="143.5">6</text>
<text x="104.7" y="138.2">18</text>
<text x="152.8" y="138.1">GND</text>
<text x="152.8" y="143.4">Spindle PWM</text>
<text x="190.2" y="138.2">18</text>
<text x="190.2" y="143.5">6</text>
<text x="243.6" y="138.2">2</text>
<text x="243.6" y="143.5">3</text>
<text x="243.6" y="148.9">4</text>
<text x="385.2" y="148.9">7</text>
<text x="395.9" y="148.9">8</text>
<text x="152.8" y="154.1">+24V</text>
<text x="190.2" y="154.2">27</text>
<text x="152.8" y="159.4">GND</text>
<text x="190.2" y="159.6">28</text>
<text x="246.3" y="159.4">-T3 Signal 5V</text>
<text x="152.8" y="164.8">+24V</text>
<text x="190.2" y="164.9">29</text>
<text x="243.6" y="164.9">6</text>
<text x="152.8" y="170.1">GND</text>
<text x="190.2" y="170.2">30</text>
<text x="243.6" y="170.2">5</text>
<text x="152.8" y="175.4">+24V Save</text>
<text x="190.2" y="175.6">31</text>
<text x="243.6" y="175.6">4</text>
<text x="152.8" y="180.8">GND</text>
<text x="190.2" y="180.9">32</text>
<text x="243.6" y="180.9">3</text>
<text x="152.8" y="186.1">Machine Enable</text>
<text x="152.8" y="191.5">-T3 Signal 5V</text>
<text x="190.2" y="186.3">33</text>
<text x="190.2" y="191.6">34</text>
<text x="243.6" y="191.6">1</text>
<text x="243.6" y="186.3">2</text>
<text x="273" y="207.6">1</text>
<text x="281" y="207.6">2</text>
<text x="289.1" y="207.6">3</text>
<text x="297.1" y="207.6">4</text>
<text x="305.1" y="207.6">5</text>
<text x="313.1" y="207.6">6</text>
<text x="385.2" y="207.6">3</text>
<text x="395.9" y="207.6">4</text>
</g>
<g font-size="2.1">
<text x="69.5" y="147.4">26x0,63mm</text>
<text x="338.3" y="171.4">2G0,5 mm²</text>
<text x="372.1" y="171.4">4G0,5 mm²</text>
<text x="250.2" y="195.5">6G0,5 mm²</text>
<text x="160.3" y="200.8">34x0,63mm</text>
<text x="370.8" y="200.7">kein Artikel</text>
<text x="256.9" y="216.9">DY30</text>
<text x="347" y="253.4">Elmwood Sensors</text>
<text x="350.1" y="256.1">(ca. 45 °C)</text>
<text x="89.2" y="284.2">Datum</text>
<text x="89.2" y="287.4">Bearb.</text>
<text x="101" y="284.2">06.10.15</text>
<text x="101" y="287.4">Olaf Bitter</text>
<text x="124.5" y="284.2">QElectroTech: v0.4</text>
<text x="306.4" y="285.5">LaserSaur_fablab-dd-1.5.1.2.qet</text>
<text x="372.7" y="283.9">=</text>
<text x="372.7" y="287.1">+</text>
<text x="30.7" y="293.8">Änderung</text>
<text x="50.2" y="293.8">Datum</text>
<text x="69.7" y="293.8">Name</text>
<text x="89.2" y="290.6">Gepr.</text>
<text x="89.2" y="293.8">Urspr.</text>
<text x="124.5" y="293.8">Ersatz von:</text>
<text x="159.5" y="293.8">Ersatzt durch:</text>
<text x="333.7" y="289.8">DIN_A4_IEC</text>
<text x="399.9" y="290.3">Blatt: 10</text>
<text x="399.9" y="293.5">Blatt: 16</text>
</g>
<g font-size="1.4">
<text x="387.1" y="165.8">sw</text>
<text x="390" y="165.8">rt</text>
<text x="392.4" y="165.8">gn</text>
<text x="395.1" y="165.8">wß</text>
<text x="350.2" y="227">3</text>
<text x="393" y="227">3</text>
<text x="350" y="235.6">4</text>
<text x="392.7" y="235.6">4</text>
</g>
</svg>
